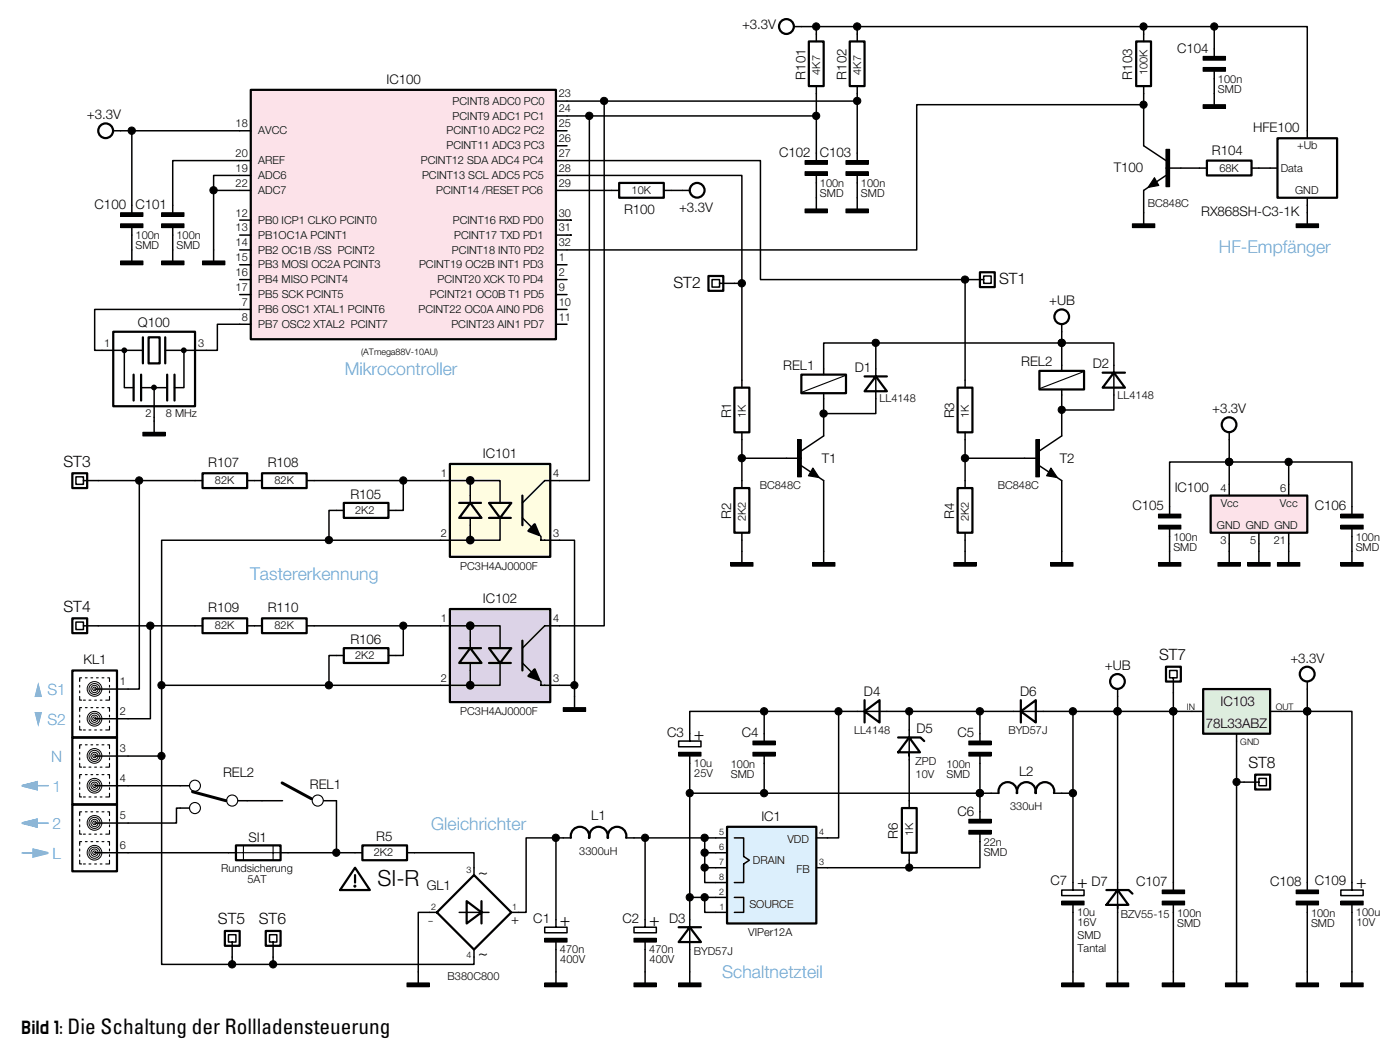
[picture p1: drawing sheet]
<svg xmlns="http://www.w3.org/2000/svg" width="185mm" height="139mm" viewBox="0 0 185 139" stroke-linecap="round" stroke-linejoin="round" font-family="sans-serif">
<path d="M159.4 91.2h8.8v5.9h-8.8z" fill="#ddedde"/>
<path d="M159.4 91.2h8.8v5.9h-8.8z" fill="none" stroke="#000" stroke-width=".3"/>
<path d="M59.6 80.6h13.3v12.4h-13.3z" fill="#dcd3e7"/>
<path d="M59.6 80.6h13.3v12.4h-13.3z" fill="none" stroke="#000" stroke-width=".3"/>
<path d="M59.6 61.4h13.3v12.3h-13.3z" fill="#fffde1"/>
<path d="M59.6 61.4h13.3v12.3h-13.3z" fill="none" stroke="#000" stroke-width=".3"/>
<path d="M160.4 65.6h12.8v4.9h-12.8z" fill="#fce2e9"/>
<path d="M160.4 65.6h12.8v4.9h-12.8z" fill="none" stroke="#000" stroke-width=".3"/>
<path d="M33.2 11.9h40.4v33h-40.4z" fill="#fce2e9"/>
<path d="M33.2 11.9h40.4v33h-40.4z" fill="none" stroke="#000" stroke-width=".3"/>
<path d="M96.3 109.5h11.8v12.8h-11.8z" fill="#dceffc"/>
<g fill="none" stroke="#000" stroke-width=".3">
<path d="M107.1 5.5h2v5.9h-2zM112.6 5.5h1.9v5.9h-1.9zM150.5 5.5h2v5.9h-2zM169.2 18.3h7.9v7.9h-7.9zM82 24.2h5.9v2h-5.9zM93.8 36.5h2v2h-2zM129.8 36h2v2h-2zM159.9 21.3h5.9v1.9h-5.9zM15 43.9h10.8v9.9h-10.8zM17.7 49.6v3.4M18.7 49.6v3.4M18.9 44.7v3.4"/>
<path d="M19.7 44.7h1.5v3.4h-1.5zM21.9 44.7v3.4M22.1 49.6v3.4M23.1 49.6v3.4M97.3 51.3h2v5.9h-2zM106.1 49.6h6v2.5h-6zM114.5 49.8h3M116 49.8l1.5 2h-3zM126.8 51.3h2v5.9h-2zM137.7 49.1h5.9v2.5h-5.9zM146 49.3h3M147.5 49.3l1.5 2h-3z"/>
<path d="M9.6 62.7h1.9v1.9h-1.9zM26.8 62.7h5.9v1.9h-5.9zM34.7 62.7h5.9v1.9h-5.9zM45.5 66.6h6v2h-6zM60.8 66.6h2.9M62.3 66.6l1.5 2h-3zM64.8 66.6h2.9l-1.5 2zM64.8 68.6h2.9M69.2 65.6v3.9M70.8 69.4l.6 1.4-1.4-.5zM97.3 64.6h2v5.9h-2zM126.8 64.6h2v5.9h-2z"/>
<path d="M9.6 81.9h1.9v1.9h-1.9zM9.6 97.6h5.9v8.9h-5.9zM9.6 88.8h5.9v8.8h-5.9zM26.8 81.9h5.9v1.9h-5.9zM34.7 81.9h5.9v1.9h-5.9zM45.5 85.8h6v2h-6zM60.8 85.8h2.9M62.3 85.8l1.5 2h-3zM64.8 85.8h2.9l-1.5 2zM64.8 87.8h2.9M69.2 84.8v4M70.8 88.6l.6 1.4-1.4-.5z"/>
<path d="M114.5 94.2l2-1.5v3zM114.5 92.7v3M119 97.6h2.9l.5 .5M120.4 97.6l1.5 2h-2.9zM135.2 94.2l2-1.5v3zM135.2 92.7v3M154.4 88.3h2v1.9h-2zM9.6 106.5h5.9v8.9h-5.9zM31.3 111.9h5.9v2h-5.9zM47 114.9l2 2.9h-4zM47 115.9v1M48 111.9h5.9v2h-5.9z"/>
<path d="M61.8 119.3l2 1.5-2 1.5zM62.8 115.9l4.9 4.9-4.9 4.9-4.9-4.9zM63.8 119.3v3M75.6 110.9a1.21 1.21 0 0 1 1.2-1.4 1.21 1.21 0 0 1 1.2 1.4M78.1 110.9a1.21 1.21 0 0 1 1.2-1.4 1.21 1.21 0 0 1 1.2 1.4M80.5 110.9a1.21 1.21 0 0 1 1.2-1.4 1.21 1.21 0 0 1 1.2 1.4M96.3 109.5h11.8v12.8h-11.8zM119.5 107h1.9v5.9h-1.9zM132.3 105a1.21 1.21 0 0 1 1.2-1.4 1.21 1.21 0 0 1 1.2 1.4M134.7 105a1.22 1.22 0 0 1 1.2-1.4 1.22 1.22 0 0 1 1.2 1.4M137.2 105a1.21 1.21 0 0 1 1.2-1.4 1.21 1.21 0 0 1 1.2 1.4M146.5 117.8h3l.5 .5"/>
<path d="M148 117.8l1.5 2h-3zM166.2 102.6h2v1.9h-2zM29.8 123.3h1.9v1.9h-1.9zM35.2 123.3h2v1.9h-2zM89.9 122.8h2.9M91.4 122.8l1.4 1.9h-2.9z"/>
<circle cx="14" cy="17.3" r=".98"/>
<circle cx="104.2" cy="3.5" r=".98"/>
<circle cx="92.3" cy="25.2" r=".98"/>
<circle cx="16.5" cy="46.4" r=".24"/>
<circle cx="20.4" cy="51.3" r=".24"/>
<circle cx="24.3" cy="46.4" r=".24"/>
<circle cx="140.6" cy="41.9" r=".97"/>
<circle cx="162.8" cy="56.2" r=".98"/>
<circle cx="148" cy="90.2" r=".98"/>
<circle cx="173.1" cy="89.2" r=".98"/>
</g>
<g fill="#000">
<path d="M70.8 69.4l.6 1.4-1.4-.5zM70.8 88.6l.6 1.4-1.4-.5z"/>
<path d="M154.4 19.8h.5v4.9h-.5z" fill-rule="evenodd"/>
<path d="M159.4 7.5h2.9v.5h-2.9z" fill-rule="evenodd"/>
<path d="M159.4 8.9h2.9v.5h-2.9z" fill-rule="evenodd"/>
<path d="M159.4 13.9h2.9v.5h-2.9z" fill-rule="evenodd"/>
<path d="M16 28.2h2.9v.4h-2.9z" fill-rule="evenodd"/>
<path d="M16 29.6h2.9v.5h-2.9z" fill-rule="evenodd"/>
<path d="M16 34.6h2.9v.5h-2.9z" fill-rule="evenodd"/>
<path d="M21.4 28.2h3v.4h-3z" fill-rule="evenodd"/>
<path d="M21.4 29.6h3v.5h-3z" fill-rule="evenodd"/>
<path d="M21.4 34.6h3v.5h-3z" fill-rule="evenodd"/>
<path d="M26.8 34.6h3v.5h-3z" fill-rule="evenodd"/>
<path d="M106.6 21.3h3v.5h-3z" fill-rule="evenodd"/>
<path d="M106.6 22.7h3v.5h-3z" fill-rule="evenodd"/>
<path d="M106.6 27.7h3v.5h-3z" fill-rule="evenodd"/>
<path d="M112.1 21.3h2.9v.5h-2.9z" fill-rule="evenodd"/>
<path d="M112.1 22.7h2.9v.5h-2.9z" fill-rule="evenodd"/>
<path d="M112.1 27.7h2.9v.5h-2.9z" fill-rule="evenodd"/>
<path d="M150 29.6h3v.5h-3z" fill-rule="evenodd"/>
<path d="M152.9 23.5l.6 1.1-1.4 .2z" fill-rule="evenodd"/>
<path d="M171.7 29.6h2.9v.5h-2.9z" fill-rule="evenodd"/>
<path d="M18.9 57.2h3v.5h-3z" fill-rule="evenodd"/>
<path d="M96.8 74.5h2.9v.5h-2.9z" fill-rule="evenodd"/>
<path d="M105.6 58.2h.5v4.9h-.5z" fill-rule="evenodd"/>
<path d="M107.6 74.5h3v.5h-3z" fill-rule="evenodd"/>
<path d="M107.7 62l.8 1.2-1.4-.2z" fill-rule="evenodd"/>
<path d="M126.3 74.5h3v.5h-3z" fill-rule="evenodd"/>
<path d="M137.2 58.2h.5v4.9h-.5z" fill-rule="evenodd"/>
<path d="M139.2 74.5h2.9v.5h-2.9z" fill-rule="evenodd"/>
<path d="M139.2 62l.9 1.2-1.5-.2z" fill-rule="evenodd"/>
<path d="M153.4 68.1h3v.5h-3z" fill-rule="evenodd"/>
<path d="M153.4 69.5h3v.5h-3z" fill-rule="evenodd"/>
<path d="M153.4 74.5h3v.5h-3z" fill-rule="evenodd"/>
<path d="M161.3 74.5h3v.5h-3z" fill-rule="evenodd"/>
<path d="M165.3 74.5h2.9v.5h-2.9z" fill-rule="evenodd"/>
<path d="M169.2 74.5h3v.5h-3z" fill-rule="evenodd"/>
<path d="M177.6 68.1h3v.5h-3z" fill-rule="evenodd"/>
<path d="M177.6 69.5h3v.5h-3z" fill-rule="evenodd"/>
<path d="M177.6 74.5h3v.5h-3z" fill-rule="evenodd"/>
<path d="M74.6 93.7h3v.5h-3z" fill-rule="evenodd"/>
<path d="M99.7 98.1h3v.5h-3z" fill-rule="evenodd"/>
<path d="M128.3 98.1h3v.5h-3z" fill-rule="evenodd"/>
<path d="M89.9 99.6h2.9v.5h-2.9z" fill-rule="evenodd"/>
<path d="M99.7 99.6h3v.5h-3z" fill-rule="evenodd"/>
<path d="M128.3 108.5h3v.5h-3z" fill-rule="evenodd"/>
<path d="M128.3 109.9h3v.5h-3z" fill-rule="evenodd"/>
<path d="M128.3 99.6h3v.5h-3z" fill-rule="evenodd"/>
<path d="M140.6 119.3h3v.5h-3z" fill-rule="evenodd"/>
<path d="M153.9 117.8h3v.5h-3z" fill-rule="evenodd"/>
<path d="M153.9 119.3h3v.5h-3z" fill-rule="evenodd"/>
<path d="M171.7 117.8h2.9v.5h-2.9z" fill-rule="evenodd"/>
<path d="M171.7 119.3h2.9v.5h-2.9z" fill-rule="evenodd"/>
<path d="M177.6 119.3h3v.5h-3z" fill-rule="evenodd"/>
<path d="M53.9 130.1h3v.5h-3z" fill-rule="evenodd"/>
<path d="M72.1 130.1h3v.5h-3z" fill-rule="evenodd"/>
<path d="M72.1 124.2h3v.5h-3z" fill-rule="evenodd"/>
<path d="M84 130.1h2.9v.5h-2.9z" fill-rule="evenodd"/>
<path d="M84 124.2h2.9v.5h-2.9z" fill-rule="evenodd"/>
<path d="M89.9 130.1h2.9v.5h-2.9z" fill-rule="evenodd"/>
<path d="M140.6 130.1h3v.5h-3z" fill-rule="evenodd"/>
<path d="M146.5 130.1h3v.5h-3z" fill-rule="evenodd"/>
<path d="M153.9 130.1h3v.5h-3z" fill-rule="evenodd"/>
<path d="M162.3 130.1h3v.5h-3z" fill-rule="evenodd"/>
<path d="M171.7 130.1h2.9v.5h-2.9z" fill-rule="evenodd"/>
<path d="M177.6 130.1h3v.5h-3z" fill-rule="evenodd"/>
<circle cx="17.4" cy="17.3" r=".49"/>
<circle cx="78" cy="15.3" r=".49"/>
<circle cx="80" cy="13.4" r=".49"/>
<circle cx="108.1" cy="15.3" r=".48"/>
<circle cx="108.1" cy="3.5" r=".48"/>
<circle cx="113.5" cy="3.5" r=".49"/>
<circle cx="113.5" cy="13.4" r=".49"/>
<circle cx="151.5" cy="3.5" r=".48"/>
<circle cx="151.5" cy="13.9" r=".48"/>
<circle cx="160.8" cy="3.5" r=".48"/>
<circle cx="28.3" cy="25.2" r=".49"/>
<circle cx="98.3" cy="37.5" r=".49"/>
<circle cx="127.8" cy="37" r=".49"/>
<circle cx="16.5" cy="46.4" r=".24"/>
<circle cx="20.4" cy="51.3" r=".24"/>
<circle cx="24.3" cy="46.4" r=".24"/>
<circle cx="109.1" cy="54.8" r=".49"/>
<circle cx="116" cy="45.4" r=".49"/>
<circle cx="140.6" cy="54.3" r=".48"/>
<circle cx="140.6" cy="45.4" r=".48"/>
<circle cx="18.4" cy="63.6" r=".48"/>
<circle cx="43.6" cy="71.5" r=".49"/>
<circle cx="53.4" cy="63.6" r=".48"/>
<circle cx="62.3" cy="63.6" r=".48"/>
<circle cx="62.3" cy="71.5" r=".48"/>
<circle cx="98.3" cy="60.7" r=".49"/>
<circle cx="127.8" cy="60.7" r=".49"/>
<circle cx="162.8" cy="61.2" r=".49"/>
<circle cx="170.7" cy="61.2" r=".49"/>
<circle cx="19.9" cy="82.8" r=".49"/>
<circle cx="21.4" cy="90.7" r=".48"/>
<circle cx="43.6" cy="90.7" r=".49"/>
<circle cx="53.4" cy="82.8" r=".48"/>
<circle cx="62.3" cy="90.7" r=".48"/>
<circle cx="62.3" cy="82.8" r=".48"/>
<circle cx="76.1" cy="90.7" r=".48"/>
<circle cx="101.2" cy="94.2" r=".49"/>
<circle cx="111.1" cy="94.2" r=".48"/>
<circle cx="120.4" cy="94.2" r=".48"/>
<circle cx="129.8" cy="94.2" r=".49"/>
<circle cx="142.1" cy="94.2" r=".49"/>
<circle cx="148" cy="94.2" r=".49"/>
<circle cx="155.4" cy="94.2" r=".49"/>
<circle cx="173.1" cy="94.2" r=".49"/>
<circle cx="21.4" cy="100.1" r=".48"/>
<circle cx="44.5" cy="112.9" r=".48"/>
<circle cx="47" cy="117.3" r=".14"/>
<circle cx="73.6" cy="110.9" r=".48"/>
<circle cx="85.4" cy="110.9" r=".48"/>
<circle cx="91.4" cy="105" r=".48"/>
<circle cx="91.4" cy="118.8" r=".48"/>
<circle cx="93.3" cy="110.9" r=".49"/>
<circle cx="93.3" cy="118.8" r=".49"/>
<circle cx="93.3" cy="112.9" r=".49"/>
<circle cx="93.3" cy="114.9" r=".49"/>
<circle cx="101.2" cy="105" r=".49"/>
<circle cx="120.4" cy="114.9" r=".48"/>
<circle cx="129.8" cy="105" r=".49"/>
<circle cx="142.1" cy="105" r=".49"/>
<circle cx="163.8" cy="103.5" r=".48"/>
<circle cx="30.7" cy="127.7" r=".49"/>
<circle cx="36.2" cy="127.7" r=".48"/>
</g>
<g fill="none" stroke="#000" stroke-width=".2">
<path d="M15 17.3h18.2M17.5 17.3v10.9M73.6 13.4h39.9M73.6 15.3h34.5M73.6 17.3h1.5M73.6 19.3h1.5M78.1 15.3v48.3h-6l-2.9 3M80 13.4v69.5h-7.9l-2.9 2.9M105.2 3.5h68v14.8M108.1 3.5v2M108.1 11.4v9.9M113.5 3.5v2"/>
<path d="M113.5 11.4v9.9M151.5 13.9h-30.1v19.2h-47.8M151.5 11.4v7.9l2.9 2M151.5 3.5v2M160.8 3.5v4M160.8 9.4v4.5M17.5 30.1v4.5M22.9 30.1v4.5M28.3 25.2h4.9M31.7 29.1h1.5M31.7 31.1h1.5M31.7 33.1h1.5"/>
<path d="M31.7 35.1h1.5M31.7 37h1.5M31.7 39h1.5M33.2 21.3h-10.3v6.9M33.2 23.2h-4.9v11.4M73.6 23.2h24.7v28.1M73.6 21.3h27.1v15.7h27.1v14.3M73.6 25.2h8.4M73.6 29.1h2M73.6 31.1h2M73.6 35.1h1.5M73.6 37h1.5"/>
<path d="M73.6 39h1.5M87.9 25.2h3.5M94.3 37h1v1h-1zM95.3 37.5h3M108.1 23.2v4.5M113.5 23.2v4.5M127.8 37h2.5M130.3 36.5h1v1h-1zM154.4 22.3h5.5M154.4 23.2l-2.9 2v4.4M165.8 22.3h3.4M173.2 26.2v3.4"/>
<path d="M18.7 51.3h3.4M18.9 46.4h-2.4v4.9h1.2M20.4 51.3v5.9M21.9 46.4h2.5v4.9h-1.3M33.2 42.9h-4.4v3.5h-4.4M33.2 41h-20.7v5.4h4M73.6 41h1.5M73.6 42.9h1.5M98.3 57.2v7.4M109.1 49.6v-4.2h38.4v8.9h-6.9M109.1 52.1v5.6l-3 2M116 45.4v9.4h-6.9"/>
<path d="M127.8 57.2v7.4M140.6 42.9v6.2M140.6 51.6v6.1l-2.9 2M162.8 57.2v8.4M10.1 63.1h1v1h-1zM11.1 63.6h15.7M18.5 63.6v27.6h-6M32.7 63.6h2M40.6 63.6h21.7v3M45.5 67.6h-1.9v3.9M53.4 63.6v4h-1.9M62.3 68.6v2.9h-40.9v19.2"/>
<path d="M62.3 63.6h3.9v3M66.2 68.6v2.9h-3.9M69.2 68.6l2.5 2.4v.5h4.4v22.2M98.3 70.5v4M98.3 60.7h7.8M106.1 61.7l3 1.9v10.9M127.8 70.5v4M127.8 60.7h9.9M137.7 61.7l2.9 1.9v10.9M154.9 68.1v-6.9h24.2v6.9M154.9 70v4.5M162.8 70.5v4"/>
<path d="M166.7 70.5v4M170.7 61.2v4.4M170.7 70.5v4M179.1 70v4.5M10.1 82.4h1v1h-1zM11.1 82.9h15.7M19.9 82.9v12.3h-7.4M32.7 82.9h2M40.6 82.9h21.7v2.9M45.5 86.8h-1.9v3.9M53.4 82.9v3.9h-1.9M62.3 87.8v2.9h-40.9v9.4h-8.9"/>
<path d="M62.3 82.9h3.9v2.9M66.2 87.8v2.9h-3.9M69.2 87.8l2.5 2.4v.5h4.4M89.9 98.1h2.9v.8h-2.9zM101.2 94.2v3.9M111.1 94.2v16.7h-3M120.4 94.2v12.8M129.8 94.2v3.9M142.1 94.2v23.6M148 91.2v38.9M154.9 88.8h1v.9h-1zM155.4 89.7v28.1"/>
<path d="M159.4 94.2h-68v3.9M163.8 97.1v33M168.2 94.2h10.9v23.6M173.2 90.2v27.6M12.5 112.9h18.8M12.5 104h12.6M21.4 100.1v27.6h41.4v-2M25.1 107h-1.7v2h-10.9M31.5 106h5.9M37.2 112.9h10.8M42.9 106h1.7v6.9M53.9 112.9h8.9v3"/>
<path d="M73.6 110.9v11.9M75.6 110.9h-5.9v9.9h-2M83 110.9h13.3M85.4 110.9v11.9M91.4 100.1v30M91.4 118.8h4.9M91.4 105h40.9M93.3 118.8v2h3M93.3 110.9v6h3M93.3 114.9h3M93.3 112.9h3M97.3 110.9h1.2v2.5l.8 .5-.8 .5v2.5h-1.2"/>
<path d="M97.3 118.8h1.2v2h-1.2M101.2 100.1v4.9M120.4 112.9v2M129.8 110.4v4.5h-21.7M129.8 100.1v8.4M139.7 105h2.4M140.6 117.8h3v.8h-3zM142.1 119.8v10.3M155.4 119.8v10.3M163.8 103.6h2.9M166.7 103.1h1v.9h-1zM173.2 119.8v10.3"/>
<path d="M177.6 117.8h3v.8h-3zM179.1 119.8v10.3M30.3 123.8h1v.9h-1zM30.8 124.7v3M35.7 123.8h1v.9h-1zM36.2 124.7v3M57.9 120.8h-2.5v9.3M60.8 120.8h4M72.1 122.8h3v.7h-3zM73.6 124.7v5.4M84 122.8h2.9v.7h-2.9zM85.4 124.7v5.4"/>
<circle cx="62.3" cy="63.6" r=".48"/>
<circle cx="62.3" cy="71.5" r=".48"/>
<circle cx="62.3" cy="90.7" r=".48"/>
<circle cx="62.3" cy="82.8" r=".48"/>
</g>
<g fill="none" stroke="#000" stroke-width=".15">
<path d="M154.4 19.8h.5v4.9h-.5zM159.4 7.5h2.9v.5h-2.9zM159.4 8.9h2.9v.5h-2.9zM159.4 13.9h2.9v.5h-2.9zM16 28.2h2.9v.4h-2.9zM16 29.6h2.9v.5h-2.9zM16 34.6h2.9v.5h-2.9zM21.4 28.2h3v.4h-3zM21.4 29.6h3v.5h-3zM21.4 34.6h3v.5h-3zM26.8 34.6h3v.5h-3zM106.6 21.3h3v.5h-3z"/>
<path d="M106.6 22.7h3v.5h-3zM106.6 27.7h3v.5h-3zM112.1 21.3h2.9v.5h-2.9zM112.1 22.7h2.9v.5h-2.9zM112.1 27.7h2.9v.5h-2.9zM150 29.6h3v.5h-3zM152.9 23.5l.6 1.1-1.4 .2zM171.7 29.6h2.9v.5h-2.9zM18.9 57.2h3v.5h-3zM105.6 58.2h.5v4.9h-.5zM112 49.7l-5.9 2.3M137.2 58.2h.5v4.9h-.5z"/>
<path d="M143.5 49.2l-5.8 2.3M96.8 74.5h2.9v.5h-2.9zM107.6 74.5h3v.5h-3zM107.7 62l.8 1.2-1.4-.2zM126.3 74.5h3v.5h-3zM139.2 74.5h2.9v.5h-2.9zM139.2 62l.9 1.2-1.5-.2zM153.4 68.1h3v.5h-3zM153.4 69.5h3v.5h-3zM153.4 74.5h3v.5h-3zM161.3 74.5h3v.5h-3zM165.3 74.5h2.9v.5h-2.9z"/>
<path d="M169.2 74.5h3v.5h-3zM177.6 68.1h3v.5h-3zM177.6 69.5h3v.5h-3zM177.6 74.5h3v.5h-3zM10.6 92.2v.5h.2M10.6 96.2v.4h.2M10.6 90.7v.3M10.6 91.5v.2M10.6 94.7v.2M10.6 95.4v.3M10.6 99.6v.2M10.8 98.6h-.2v.5"/>
<path d="M10.8 89.7h-.2v.5M10.8 93.7h-.2v.5M11.1 92.7h.2M11.1 96.6h.2M11.3 98.6h.2M11.3 89.7h.2M11.3 93.7h.2M11.8 92.7h.2M11.8 96.6h.2M12 98.6h.3M12 89.7h.3M12 93.7h.3"/>
<path d="M12.5 92.7h.3M12.5 96.6h.3M12.8 98.6h.2M12.8 89.7h.2M12.8 93.7h.2M13.3 92.7h.2M13.3 96.6h.2M13.5 98.6h.3M13.5 89.7h.3M13.5 93.7h.3M14.3 98.6h.2v.5M14.3 89.7h.2v.5"/>
<path d="M14.3 93.7h.2v.5M14.5 92.2v.5h-.5M14.5 96.2v.4h-.5M14.5 90.7v.3M14.5 91.5v.2M14.5 94.7v.2M14.5 95.4v.3M14.5 99.6v.2M74.6 93.7h3v.5h-3zM89.9 99.6h2.9v.5h-2.9zM99.7 98.1h3v.5h-3zM99.7 99.6h3v.5h-3z"/>
<path d="M128.3 98.1h3v.5h-3zM128.3 99.6h3v.5h-3zM10.6 101.1v.5h.2M10.6 105v.5h.2M10.6 109.9v.5h.2M10.6 113.9v.5h.2M10.6 100.3v.3M10.6 103.6v.2M10.6 104.3v.2M10.6 108.5v.2M10.6 109.2v.3M10.6 112.4v.3"/>
<path d="M10.6 113.2v.2M10.8 102.6h-.2v.5M10.8 107.5h-.2v.5M10.8 111.4h-.2v.5M11.1 101.6h.2M11.1 105.5h.2M11.1 110.4h.2M11.1 114.4h.2M11.3 102.6h.2M11.3 107.5h.2M11.3 111.4h.2M11.8 101.6h.2"/>
<path d="M11.8 105.5h.2M11.8 110.4h.2M11.8 114.4h.2M12 102.6h.3M12 107.5h.3M12 111.4h.3M12.5 101.6h.3M12.5 105.5h.3M12.5 110.4h.3M12.5 114.4h.3M12.8 102.6h.2M12.8 107.5h.2"/>
<path d="M12.8 111.4h.2M13.3 101.6h.2M13.3 105.5h.2M13.3 110.4h.2M13.3 114.4h.2M13.5 102.6h.3M13.5 107.5h.3M13.5 111.4h.3M14.3 102.6h.2v.5M14.3 107.5h.2v.5M14.3 111.4h.2v.5M14.5 101.1v.5h-.5"/>
<path d="M14.5 105v.5h-.5M14.5 109.9v.5h-.5M14.5 113.9v.5h-.5M14.5 100.3v.3M14.5 103.6v.2M14.5 104.3v.2M14.5 108.5v.2M14.5 109.2v.3M14.5 112.4v.3M14.5 113.2v.2M31.3 112.9h5.9M32.2 111.9v2"/>
<path d="M36.2 111.9v2M128.3 108.5h3v.5h-3zM128.3 109.9h3v.5h-3zM140.6 119.3h3v.5h-3zM153.9 117.8h3v.5h-3zM153.9 119.3h3v.5h-3zM171.7 117.8h2.9v.5h-2.9zM171.7 119.3h2.9v.5h-2.9zM177.6 119.3h3v.5h-3zM53.9 130.1h3v.5h-3zM72.1 130.1h3v.5h-3zM72.1 124.2h3v.5h-3z"/>
<path d="M84 130.1h2.9v.5h-2.9zM84 124.2h2.9v.5h-2.9zM89.9 130.1h2.9v.5h-2.9zM140.6 130.1h3v.5h-3zM146.5 130.1h3v.5h-3zM153.9 130.1h3v.5h-3zM162.3 130.1h3v.5h-3zM171.7 130.1h2.9v.5h-2.9zM177.6 130.1h3v.5h-3z"/>
<circle cx="25.8" cy="107" r=".73"/>
<circle cx="25.8" cy="104" r=".73"/>
<circle cx="30.8" cy="106" r=".74"/>
<circle cx="42.1" cy="106" r=".74"/>
</g>
<g fill="none" stroke="#000" stroke-width=".13">
<path d="M75.5 29.1h.1M75.5 29.1l.1 .1M75.5 31.1h.1M75.5 31.1l.1 .1M75.6 29.1v.1M75.6 31.1v.1M75.6 29.1l-.1 .1M75.6 31.1l-.1 .1"/>
<circle cx="17.4" cy="17.3" r=".49"/>
<circle cx="78" cy="15.3" r=".49"/>
<circle cx="80" cy="13.4" r=".49"/>
<circle cx="108.1" cy="15.3" r=".48"/>
<circle cx="108.1" cy="3.5" r=".48"/>
<circle cx="113.5" cy="3.5" r=".49"/>
<circle cx="113.5" cy="13.4" r=".49"/>
<circle cx="151.5" cy="3.5" r=".48"/>
<circle cx="151.5" cy="13.9" r=".48"/>
<circle cx="160.8" cy="3.5" r=".48"/>
<circle cx="28.3" cy="25.2" r=".49"/>
<circle cx="98.3" cy="37.5" r=".49"/>
<circle cx="127.8" cy="37" r=".49"/>
<circle cx="109.1" cy="54.8" r=".49"/>
<circle cx="116" cy="45.4" r=".49"/>
<circle cx="140.6" cy="54.3" r=".48"/>
<circle cx="140.6" cy="45.4" r=".48"/>
<circle cx="18.4" cy="63.6" r=".48"/>
<circle cx="43.6" cy="71.5" r=".49"/>
<circle cx="53.4" cy="63.6" r=".48"/>
<circle cx="98.3" cy="60.7" r=".49"/>
<circle cx="127.8" cy="60.7" r=".49"/>
<circle cx="162.8" cy="61.2" r=".49"/>
<circle cx="170.7" cy="61.2" r=".49"/>
<circle cx="12.5" cy="91.2" r=".48"/>
<circle cx="12.5" cy="95.2" r=".48"/>
<circle cx="12.5" cy="91.2" r=".97"/>
<circle cx="12.5" cy="95.2" r=".97"/>
<circle cx="12.5" cy="95.2" r=".74"/>
<circle cx="12.5" cy="91.2" r=".24"/>
<circle cx="12.5" cy="95.2" r=".24"/>
<circle cx="12.5" cy="91.2" r=".73"/>
<circle cx="19.9" cy="82.8" r=".49"/>
<circle cx="21.4" cy="90.7" r=".48"/>
<circle cx="43.6" cy="90.7" r=".49"/>
<circle cx="53.4" cy="82.8" r=".48"/>
<circle cx="76.1" cy="90.7" r=".48"/>
<circle cx="101.2" cy="94.2" r=".49"/>
<circle cx="111.1" cy="94.2" r=".48"/>
<circle cx="120.4" cy="94.2" r=".48"/>
<circle cx="129.8" cy="94.2" r=".49"/>
<circle cx="142.1" cy="94.2" r=".49"/>
<circle cx="148" cy="94.2" r=".49"/>
<circle cx="155.4" cy="94.2" r=".49"/>
<circle cx="173.1" cy="94.2" r=".49"/>
<circle cx="12.5" cy="109" r=".48"/>
<circle cx="12.5" cy="100.1" r=".48"/>
<circle cx="12.5" cy="112.9" r=".48"/>
<circle cx="12.5" cy="104" r=".48"/>
<circle cx="12.5" cy="104" r=".98"/>
<circle cx="12.5" cy="109" r=".97"/>
<circle cx="12.5" cy="112.9" r=".97"/>
<circle cx="12.5" cy="100.1" r=".97"/>
<circle cx="12.5" cy="100.1" r=".74"/>
<circle cx="12.5" cy="112.9" r=".74"/>
<circle cx="12.5" cy="109" r=".74"/>
<circle cx="12.5" cy="104" r=".74"/>
<circle cx="12.5" cy="112.9" r=".24"/>
<circle cx="12.5" cy="104" r=".24"/>
<circle cx="12.5" cy="100.1" r=".24"/>
<circle cx="12.5" cy="109" r=".24"/>
<circle cx="21.4" cy="100.1" r=".48"/>
<circle cx="44.5" cy="112.9" r=".48"/>
<circle cx="47" cy="117.3" r=".14"/>
<circle cx="73.6" cy="110.9" r=".48"/>
<circle cx="85.4" cy="110.9" r=".48"/>
<circle cx="91.4" cy="105" r=".48"/>
<circle cx="91.4" cy="118.8" r=".48"/>
<circle cx="93.3" cy="110.9" r=".49"/>
<circle cx="93.3" cy="118.8" r=".49"/>
<circle cx="93.3" cy="112.9" r=".49"/>
<circle cx="93.3" cy="114.9" r=".49"/>
<circle cx="101.2" cy="105" r=".49"/>
<circle cx="120.4" cy="114.9" r=".48"/>
<circle cx="129.8" cy="105" r=".49"/>
<circle cx="142.1" cy="105" r=".49"/>
<circle cx="163.8" cy="103.5" r=".48"/>
<circle cx="30.7" cy="127.7" r=".49"/>
<circle cx="36.2" cy="127.7" r=".48"/>
</g>
<path d="M25.5 104.8l4.4 1.2M37.4 103.7l3.9 2.1" fill="none" stroke="#000" stroke-width=".39"/>
<g fill="#65a7db">
<path d="M5.1 90.3l.5 2h-1z"/>
<path d="M4.6 94.3h1l-.5 1.9z"/>
<path d="M2.9 104l2-.5v1z"/>
</g>
<path d="M2.9 104l2-.5v1z" fill="none" stroke="#65a7db" stroke-width=".24"/>
<path d="M2.9 104l2-.5v1z" fill="#65a7db"/>
<path d="M2.9 104l2-.5v1z" fill="none" stroke="#65a7db" stroke-width=".2"/>
<path d="M4.4 112.5l2 .4-2 .5z" fill="#65a7db"/>
<path d="M4.4 112.5l2 .4-2 .5z" fill="none" stroke="#65a7db" stroke-width=".24"/>
<path d="M2.9 109l2-.5v1z" fill="#65a7db"/>
<path d="M2.9 109l2-.5v1z" fill="none" stroke="#65a7db" stroke-width=".24"/>
<path d="M2.9 109l2-.5v1z" fill="#65a7db"/>
<path d="M2.9 109l2-.5v1zM4.4 112.9h-1.5M6.4 104h-1.5M6.4 109h-1.5" fill="none" stroke="#65a7db" stroke-width=".2"/>
<text font-size="3" x="50" y="117.3">SI-R</text>
<text font-size="2.8" x="2.8" y="136.9">Bild 1: Die Schaltung der Rollladensteuerung</text>
<g font-size="2.3" fill="#65a7db">
<text x="161.5" y="33.4">HF-Empfänger</text>
<text x="45.7" y="49.7">Mikrocontroller</text>
<text x="33.1" y="76.8">Tastererkennung</text>
<text x="57.1" y="109.8">Gleichrichter</text>
<text x="95.6" y="129.5">Schaltnetzteil</text>
</g>
<g font-size="2.3">
<text x="91.9" y="97.9">+</text>
<text x="63.3" y="116.2">~</text>
<text x="142.7" y="117.6">+</text>
<text x="179.6" y="117.6">+</text>
<text x="74.2" y="122.5">+</text>
<text x="86" y="122.5">+</text>
<text x="63.3" y="126.9">~</text>
</g>
<g font-size="2.1">
<text x="89.2" y="38.1">ST2</text>
<text x="132.3" y="37.6">ST1</text>
<text x="8.4" y="61.8">ST3</text>
<text x="8.4" y="81">ST4</text>
<text x="153.5" y="87.4">ST7</text>
<text x="165.4" y="101.7">ST8</text>
<text x="28.9" y="122.4">ST5</text>
<text x="34.3" y="122.4">ST6</text>
</g>
<g font-size="2.1" fill="#65a7db">
<text x="6.3" y="96">S2</text>
<text x="6.3" y="92">S1</text>
<text x="6.8" y="100.9">N</text>
<text x="7" y="104.8">1</text>
<text x="7" y="109.8">2</text>
<text x="7" y="113.7">L</text>
</g>
<g font-size="1.8">
<text x="98.3" y="3.9">+3.3V</text>
<text x="51.2" y="11.1">IC100</text>
<text x="106.7" y="10.5" transform="rotate(-90 106.7 10.5)">R101</text>
<text x="112.1" y="10.5" transform="rotate(-90 112.1 10.5)">R102</text>
<text x="150" y="10.5" transform="rotate(-90 150 10.5)">R103</text>
<text x="155.9" y="7">C104</text>
<text x="11.5" y="15.8">+3.3V</text>
<text x="166" y="17.5">HFE100</text>
<text x="103.2" y="20.8">C102</text>
<text x="108.6" y="20.8">C103</text>
<text x="147.5" y="22.8">T100</text>
<text x="160.5" y="20.5">R104</text>
<text x="12.5" y="27.7">C100</text>
<text x="18" y="27.7">C101</text>
<text x="82.7" y="28.3">R100</text>
<text x="89.9" y="28">+3.3V</text>
<text x="159.1" y="28.6">RX868SH-C3-1K</text>
<text x="139" y="40.4">+UB</text>
<text x="18.3" y="43.3">Q100</text>
<text x="103.7" y="48.9">REL1</text>
<text x="113.2" y="49.3">D1</text>
<text x="135.3" y="48.4">REL2</text>
<text x="144.8" y="48.8">D2</text>
<text x="96.8" y="55.4" transform="rotate(-90 96.8 55.4)">R1</text>
<text x="126.4" y="55.4" transform="rotate(-90 126.4 55.4)">R3</text>
<text x="160.6" y="54.7">+3.3V</text>
<text x="27.6" y="61.8">R107</text>
<text x="35.5" y="61.8">R108</text>
<text x="64" y="60.6">IC101</text>
<text x="108.9" y="61.3">T1</text>
<text x="140.4" y="61.3">T2</text>
<text x="155.6" y="65.2">IC100</text>
<text x="46.4" y="66.1">R105</text>
<text x="96.8" y="68.7" transform="rotate(-90 96.8 68.7)">R2</text>
<text x="126.4" y="68.7" transform="rotate(-90 126.4 68.7)">R4</text>
<text x="150" y="67.6">C105</text>
<text x="174.1" y="67.6">C106</text>
<text x="27.6" y="81.1">R109</text>
<text x="35.5" y="81.1">R110</text>
<text x="64" y="79.8">IC102</text>
<text x="11.1" y="87.9">KL1</text>
<text x="46.4" y="85.3">R106</text>
<text x="146.3" y="88.7">+UB</text>
<text x="170.9" y="87.7">+3.3V</text>
<text x="114.4" y="92.2">D4</text>
<text x="135.1" y="92.2">D6</text>
<text x="161.7" y="93.5">IC103</text>
<text x="88.4" y="97.5">C3</text>
<text x="98.2" y="97.6">C4</text>
<text x="121.4" y="97.1">D5</text>
<text x="126.8" y="97.6">C5</text>
<text x="159.7" y="96.4">78L33ABZ</text>
<text x="29.5" y="102.9">REL2</text>
<text x="41.1" y="104.4">REL1</text>
<text x="126.8" y="108">C6</text>
<text x="135" y="102.7">L2</text>
<text x="32.9" y="111.5">SI1</text>
<text x="49.8" y="111.4">R5</text>
<text x="78.3" y="108.6">L1</text>
<text x="100.8" y="108.7">IC1</text>
<text x="118.9" y="111.1" transform="rotate(-90 118.9 111.1)">R6</text>
<text x="56.5" y="117.8">GL1</text>
<text x="139.1" y="117.2">C7</text>
<text x="144.6" y="117.3">D7</text>
<text x="150.5" y="117.3">C107</text>
<text x="168.2" y="117.3">C108</text>
<text x="174.1" y="117.2">C109</text>
<text x="56.9" y="123.1">¯</text>
<text x="67.7" y="122.4">+</text>
<text x="70.6" y="122.2">C1</text>
<text x="82.5" y="122.2">C2</text>
<text x="88.6" y="122.2">D3</text>
</g>
<g font-size="1.5">
<text x="108.6" y="9.9" transform="rotate(-90 108.6 9.9)">4K7</text>
<text x="114.1" y="9.9" transform="rotate(-90 114.1 9.9)">4K7</text>
<text x="152" y="10" transform="rotate(-90 152 10)">100K</text>
<text x="161.3" y="11">100n</text>
<text x="31.2" y="16.9">18</text>
<text x="34.2" y="17.8">AVCC</text>
<text x="59.1" y="17.8">PCINT10 ADC2 PC2</text>
<text x="59.9" y="15.8">PCINT9 ADC1 PC1</text>
<text x="59.9" y="13.8">PCINT8 ADC0 PC0</text>
<text x="74" y="12.9">23</text>
<text x="74" y="14.9">24</text>
<text x="74" y="16.9">25</text>
<text x="161.3" y="12.3">SMD</text>
<text x="31.2" y="20.8">20</text>
<text x="31.2" y="22.8">19</text>
<text x="34.2" y="23.7">ADC6</text>
<text x="34.2" y="21.7">AREF</text>
<text x="55.7" y="21.7">PCINT12 SDA ADC4 PC4</text>
<text x="55.9" y="23.7">PCINT13 SCL ADC5 PC5</text>
<text x="59.1" y="19.8">PCINT11 ADC3 PC3</text>
<text x="74" y="18.8">26</text>
<text x="74" y="20.8">27</text>
<text x="74" y="22.8">28</text>
<text x="161.5" y="22.7">68K</text>
<text x="169.6" y="22.7">Data</text>
<text x="171.8" y="19.8">+Ub</text>
<text x="31.2" y="24.7">22</text>
<text x="31.2" y="28.7">12</text>
<text x="34.2" y="25.7">ADC7</text>
<text x="34.2" y="29.6">PB0 ICP1 CLKO PCINT0</text>
<text x="57.8" y="25.7">PCINT14 /RESET PC6</text>
<text x="60" y="29.6">PCINT16 RXD PD0</text>
<text x="74" y="24.7">29</text>
<text x="74" y="28.7">30</text>
<text x="83.7" y="25.7">10K</text>
<text x="108.6" y="24.8">100n</text>
<text x="108.6" y="26.1">SMD</text>
<text x="114" y="26.1">SMD</text>
<text x="114" y="24.8">100n</text>
<text x="152" y="27.4">BC848C</text>
<text x="171.5" y="25.7">GND</text>
<text x="18" y="31.7">100n</text>
<text x="18" y="33">SMD</text>
<text x="23.4" y="33">SMD</text>
<text x="23.4" y="31.7">100n</text>
<text x="31.2" y="30.6">13</text>
<text x="31.2" y="32.6">14</text>
<text x="31.2" y="34.6">15</text>
<text x="34.2" y="35.5">PB3 MOSI OC2A PCINT3</text>
<text x="34.2" y="33.6">PB2 OC1B /SS PCINT2</text>
<text x="34.2" y="31.6">PB1OC1A PCINT1</text>
<text x="55.5" y="35.5">PCINT19 OC2B INT1 PD3</text>
<text x="59.9" y="33.6">PCINT18 INT0 PD2</text>
<text x="60.1" y="31.6">PCINT17 TXD PD1</text>
<text x="74" y="30.6">31</text>
<text x="74" y="32.6">32</text>
<text x="74" y="34.6">1</text>
<text x="31.2" y="36.6">16</text>
<text x="31.2" y="38.5">17</text>
<text x="32" y="40.5">7</text>
<text x="34.2" y="41.4">PB6 OSC1 XTAL1 PCINT6</text>
<text x="34.2" y="39.5">PB5 SCK PCINT5</text>
<text x="34.2" y="37.5">PB4 MISO PCINT4</text>
<text x="55.4" y="41.4">PCINT22 OC0A AIN0 PD6</text>
<text x="56.9" y="39.5">PCINT21 OC0B T1 PD5</text>
<text x="58" y="37.5">PCINT20 XCK T0 PD4</text>
<text x="74" y="36.6">2</text>
<text x="74" y="38.5">9</text>
<text x="74" y="40.5">10</text>
<text x="13.8" y="45.9">1</text>
<text x="26.2" y="45.9">3</text>
<text x="32" y="42.5">8</text>
<text x="34.2" y="43.4">PB7 OSC2 XTAL2 PCINT7</text>
<text x="59.8" y="43.4">PCINT23 AIN1 PD7</text>
<text x="74" y="42.5">11</text>
<text x="116.5" y="53.3">LL4148</text>
<text x="148" y="52.8">LL4148</text>
<text x="19.3" y="55.2">2</text>
<text x="22" y="55.2">8 MHz</text>
<text x="98.8" y="55.3" transform="rotate(-90 98.8 55.3)">1K</text>
<text x="128.3" y="55.3" transform="rotate(-90 128.3 55.3)">1K</text>
<text x="28.5" y="64.1">82K</text>
<text x="36.4" y="64.1">82K</text>
<text x="58.4" y="63.2">1</text>
<text x="73.3" y="63.2">4</text>
<text x="100.6" y="64.8">BC848C</text>
<text x="132.2" y="64.8">BC848C</text>
<text x="161.6" y="65.1">4</text>
<text x="169.5" y="65.1">6</text>
<text x="47" y="68.1">2K2</text>
<text x="58.4" y="71.1">2</text>
<text x="73.3" y="71.1">3</text>
<text x="98.8" y="69" transform="rotate(-90 98.8 69)">2K2</text>
<text x="128.3" y="69" transform="rotate(-90 128.3 69)">2K2</text>
<text x="155.4" y="71.6">100n</text>
<text x="161.2" y="70">GND GND GND</text>
<text x="161.6" y="72">3</text>
<text x="161.7" y="67.1">Vcc</text>
<text x="165.6" y="72">5</text>
<text x="168.7" y="72">21</text>
<text x="169.5" y="67.1">Vcc</text>
<text x="179.6" y="71.6">100n</text>
<text x="61" y="75.4">PC3H4AJ0000F</text>
<text x="155.4" y="72.9">SMD</text>
<text x="179.6" y="72.9">SMD</text>
<text x="28.5" y="83.3">82K</text>
<text x="36.4" y="83.3">82K</text>
<text x="58.4" y="82.4">1</text>
<text x="73.3" y="82.4">4</text>
<text x="47" y="87.3">2K2</text>
<text x="15.9" y="94.7">2</text>
<text x="15.9" y="90.8">1</text>
<text x="58.4" y="90.3">2</text>
<text x="61" y="94.7">PC3H4AJ0000F</text>
<text x="73.3" y="90.3">3</text>
<text x="15.9" y="99.6">3</text>
<text x="91.9" y="101.6">10u</text>
<text x="96.8" y="101.6">100n</text>
<text x="113.1" y="97.1">LL4148</text>
<text x="121.3" y="101.3">ZPD</text>
<text x="125.4" y="101.6">100n</text>
<text x="133.6" y="97.1">BYD57J</text>
<text x="15.9" y="103.6">4</text>
<text x="92" y="102.9">25V</text>
<text x="96.8" y="103">SMD</text>
<text x="121.3" y="103">10V</text>
<text x="125.4" y="103">SMD</text>
<text x="133.8" y="107.2">330uH</text>
<text x="15.9" y="112.4">6</text>
<text x="15.9" y="108.5">5</text>
<text x="49.5" y="113.4">2K2</text>
<text x="76.7" y="113.1">3300uH</text>
<text x="104.3" y="111.7">VDD</text>
<text x="120.9" y="110.6" transform="rotate(-90 120.9 110.6)">1K</text>
<text x="130.3" y="113.3">SMD</text>
<text x="130.3" y="112">22n</text>
<text x="29.3" y="115.4">Rundsicherung</text>
<text x="32.8" y="116.9">5AT</text>
<text x="99.7" y="114.4">DRAIN</text>
<text x="105.5" y="115.6">FB</text>
<text x="99.1" y="124">VIPer12A</text>
<text x="99.3" y="120.3">SOURCE</text>
<text x="142.7" y="121.3">10u</text>
<text x="142.7" y="122.6">16V</text>
<text x="142.7" y="124.3">SMD</text>
<text x="142.7" y="126">Tantal</text>
<text x="148.5" y="121.5">BZV55-15</text>
<text x="155.9" y="122.7">SMD</text>
<text x="155.9" y="121.4">100n</text>
<text x="173.7" y="122.7">SMD</text>
<text x="173.7" y="121.4">100n</text>
<text x="179.6" y="121.3">100u</text>
<text x="179.7" y="122.6">10V</text>
<text x="59.3" y="129.7">B380C800</text>
<text x="74.2" y="126.2">470n</text>
<text x="74.2" y="127.6">400V</text>
<text x="86" y="126.2">470n</text>
<text x="86" y="127.6">400V</text>
<text x="91.9" y="126.4">BYD57J</text>
</g>
<g font-size="1.2">
<text x="47.8" y="47">(ATmega88V-10AU)</text>
<text x="157.2" y="94">IN</text>
<text x="169" y="94">OUT</text>
<text x="164.3" y="98.7">GND</text>
<text x="95.2" y="110.6">5</text>
<text x="95.2" y="112.6">6</text>
<text x="108.5" y="110.6">4</text>
<text x="61.8" y="115.6">3</text>
<text x="95.2" y="118.5">2</text>
<text x="95.2" y="114.6">7</text>
<text x="95.2" y="116.5">8</text>
<text x="108.5" y="114.6">3</text>
<text x="57.1" y="120.5">2</text>
<text x="67.8" y="120.5">1</text>
<text x="95.3" y="120.5">1</text>
<text x="61.8" y="126.9">4</text>
</g>
</svg>
